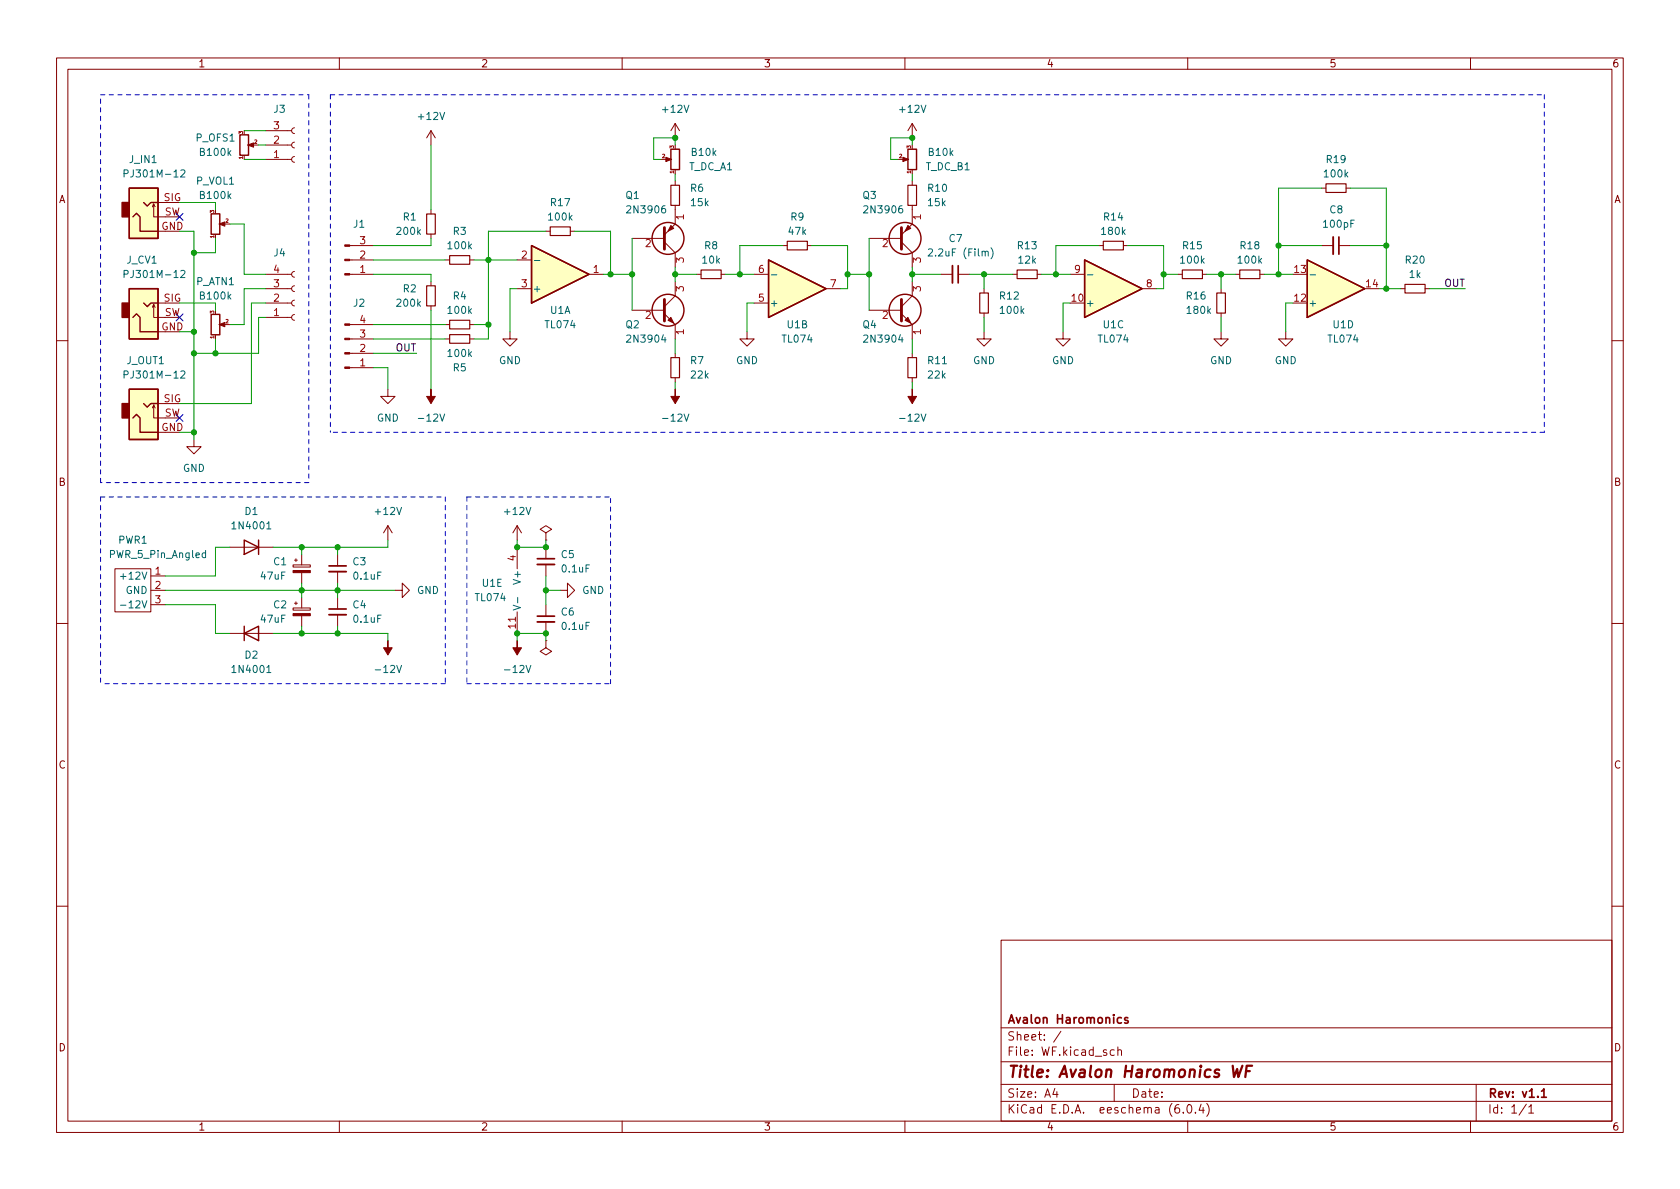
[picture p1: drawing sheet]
<svg xmlns="http://www.w3.org/2000/svg" width="297mm" height="210mm" viewBox="0 0 297 210" stroke-linecap="round" stroke-linejoin="round" font-family="sans-serif">
<g fill="none" stroke="#840000" stroke-width=".18">
<path d="M10 10.2h277v190.1h-277zM12 12.2h273v186.1h-273zM60 10.2v2M110 10.2v2M160 10.2v2M210 10.2v2M260 10.2v2M26.9 36.6l.3-.5v2.2h2M27.2 36.1l.2 .5M27.9 35.8h1.3M47 23.1h4.6M47 25.6h4.6"/>
<path d="M47 28.2h4.6M52.1 22.6l-.4 .1-.1 .4 .1 .4 .4 .1M52.1 25.1l-.4 .2-.1 .3 .1 .4 .4 .2M52.1 27.7l-.4 .1-.1 .4 .1 .3 .4 .2M76.2 23.1l-.8 1.3M76.2 23.1v2.5M76.2 37.1v.7M76.2 23.1l.8 1.3M119.4 36.3v3.3l-1.9 1.9M119.4 21.8l-.8 1.3M119.4 21.8v2.6M119.4 32v.8"/>
<path d="M119.4 21.8l.7 1.3M161.3 36.3v3.3l-1.9 1.9M161.3 21.8l-.8 1.3M161.3 21.8v2.6M161.3 32v.8M161.3 21.8l.8 1.3M233.7 33.3h.7M238 33.3h.8M26.9 54.4l.3-.6v2.3h2M27.2 53.8l.2 .6M27.9 40.9h1.3M27.9 58.7h1.3"/>
<path d="M27.9 53.6h1.3M47 48.5h4.6M47 51h4.6M47 56.1h4.6M47 53.6h4.6M52.1 48l-.4 .1-.1 .4 .1 .4 .4 .1M52.1 50.5l-.4 .2-.1 .3 .1 .4 .4 .2M52.1 53.1l-.4 .1-.1 .4 .1 .3 .4 .2M52.1 55.6l-.4 .2-.1 .3 .1 .4 .4 .1M61.8 46h4.2M61.8 43.4h4.2M61.8 48.5h4.2"/>
<path d="M61.8 57.4h4.2M61.8 59.9h4.2M76.2 41.4v.8M76.2 49.8v.7M76.2 54.1v.8M78.7 46h.8M78.7 57.4h.8M78.7 59.9h.8M83.1 46h.7M83.1 57.4h.7M83.1 59.9h.7M90.2 58.7v1.2h1.2l-1.2 1.3-1.3-1.3h1.3"/>
<path d="M91.4 46h2.6M91.4 51h2.6M96.5 40.9h.8M100.8 40.9h.8M104.1 48.5h2.6M111.8 42.2h5.7M111.8 54.9h5.7M117.5 55.5l1.9 1.9v2.5M117.5 42.8l1.9 1.9v2.5M119.4 49.8v2.5l-1.9 1.9M123.2 48.5h.8M127.5 48.5h.8"/>
<path d="M132.1 58.7v1.2h1.2l-1.2 1.3-1.3-1.3h1.3M133.3 48.5h2.6M133.3 53.6h2.6M138.4 43.4h.8M142.7 43.4h.8M146 51h2.6M153.7 42.2h5.7M153.7 54.9h5.7M159.4 55.5l1.9 1.9v2.5M159.4 42.8l1.9 1.9v2.5M161.3 49.8v2.5l-1.9 1.9M166.4 48.5h2"/>
<path d="M169.4 48.5h2M174 58.7v1.2h1.3l-1.3 1.3-1.3-1.3h1.3M174 51v.8M174 55.4v.7M179.1 48.5h.7M183.4 48.5h.7M188 58.7v1.2h1.2l-1.2 1.3-1.3-1.3h1.3M189.2 48.5h2.6M194.3 43.4h.8M198.6 43.4h.8M201.9 51h2.6M208.3 48.5h.7"/>
<path d="M212.6 48.5h.8M215.9 58.7v1.2h1.3l-1.3 1.3-1.3-1.3h1.3M215.9 51v.8M215.9 55.4v.7M218.4 48.5h.8M222.8 48.5h.7M227.3 58.7v1.2h1.3l-1.3 1.3-1.2-1.3h1.2M233.7 43.4h2M236.7 43.4h2.1M247.6 51h.8M252 51h.7M10 60.2h2"/>
<path d="M26.9 72.1l.3-.5v2.3h2M27.2 71.6l.2 .5M27.9 76.4h1.3M27.9 71.4h1.3M34.3 77.7v1.3h1.3l-1.3 1.3-1.3-1.3h1.3M61.8 62.5h4.2M61.8 65h4.2M68.6 68.8v1.3h1.2l-1.2 1.3-1.3-1.3h1.3M119.4 62.5v.7M119.4 66.8v.8M161.3 62.5v.7M161.3 66.8v.8"/>
<path d="M285 60.2h2M40.6 96.8h7.7M51.8 99.9h3.1v.4h-3.1zM52.1 99.1h.5M52.3 98.8v.5M53.3 98v1.9M59.7 98v2.1M68.6 93l-.8 1.2M68.6 93v2.5M68.6 93l.7 1.2M91.4 93l-.7 1.2M91.4 93v2.5"/>
<path d="M91.4 96.8v3.8M91.4 93l.8 1.2M96.5 94.2l1-.6-1-.6-1 .6 1 .6v1.3M96.5 95.5h.1M96.5 96.8v2M96.5 99.8v2M10 110.2h2M20.3 100.6h6.4v7.6h-6.4zM26.7 101.8h2.5M26.7 104.4h2.5M26.7 106.9h2.5M40.6 112h7.7"/>
<path d="M51.8 107.5h3.1v.4h-3.1zM52.1 106.7h.5M52.3 106.4v.5M53.3 101.3v1.8M53.3 105.7v1.8M53.3 108.9v1.8M59.7 101.1v2M59.7 105.7v2M59.7 108.7v2M69.8 104.4h1.3v-1.3l1.3 1.3-1.3 1.3v-1.3M91.4 108.2v3.8M96.5 113.3v1.2l1 .7-1 .6-1-.6 1-.7"/>
<path d="M96.5 113.3h.1M96.5 106.9v2.1M96.5 110v2M99.1 104.4h1.2v-1.3l1.3 1.3-1.3 1.3v-1.3M285 110.2h2M10 160.2h2M177 166.3h108v32h-108zM285 160.2h2M60 198.3v2M110 198.3v2M160 198.3v2M177 194.8h108"/>
<path d="M177 191.8h108M177 187.8h108M177 181.8h108M186.5 192.5l-.4 1h1M186.9 193v1M187.6 182.4l-1.3 1.9M197 191.8v3M197 185.7l-.4-.1-.3 .3v.4l.1 .3h.6M197.6 185.8l.3-.2 .3 .1 .1 .9M197.6 185.1v1.5M208.4 195.3a.59 .59 0 0 0-.7 .7v.5l.2 .3h.4l.2-.1 .1-.5-.2-.2-.4-.1-.3 .3M209.2 196.7v.1"/>
<path d="M210 198.3v2M210.1 195.4l.1-.1a.81 .81 0 0 1 .6 .7 .81 .81 0 0 1-.3 .8h-.1a.81 .81 0 0 1-.6-.6 .81 .81 0 0 1 .3-.8zM211.4 196.7v.1M212.4 195.3l-.4 1h.9M212.7 195.8v1M213.4 195.1a1.72 1.72 0 0 1 0 2.3M260 198.3v2M261 191.8v6.5M269.9 195.3l-1.3 1.9M270.3 195.8l.4-.5v1.5M270.3 196.8h.9"/>
</g>
<path d="M169.4 47v3M236.7 41.9v3.1M95 98.8h3M58.2 107.7h3M58.2 100.1h3M95 109h3M199.4 180l-.3-.1-.3 .2 .1 .3 .5 .1v.4h-.6M272.6 193l.4-.5v1.5M272.6 194h.8" fill="none" stroke="#840000" stroke-width=".3"/>
<path d="M218 188.5l.2 2 .5-1.5 .2 1.5 .8-2M220.3 189.4h.7M221.4 188.5h-1l-.2 2" fill="none" stroke="#840000" stroke-width=".4"/>
<g fill="#840000" stroke="#840000" stroke-width=".18">
<path d="M161.3 68.8v1.3h.8l-.8 1.3-.8-1.3h.8z"/>
<path d="M61 43.3h.8v.3h-.8z"/>
<path d="M61 45.8h.8v.3h-.8z"/>
<path d="M61 48.4h.8v.2h-.8z"/>
<path d="M119.4 68.8v1.3h.7l-.7 1.3-.8-1.3h.8z"/>
<path d="M43.8 25.6l1-.3v.7l-1-.4h.3z"/>
<path d="M117.7 27.8l1 .4h-.2h.2l-1 .4z"/>
<path d="M159.6 27.8l1.1 .4h-.3h.3l-1.1 .4z"/>
<path d="M91.4 113.3v1.2h.8l-.8 1.3-.7-1.3h.7z"/>
<path d="M68.6 113.3v1.2h.7l-.7 1.3-.8-1.3h.8z"/>
<path d="M38.7 39.6l1.1-.4v.8l-1.1-.4h.3z"/>
<path d="M118.6 39.9l.5 .5-1 .5z"/>
<path d="M61 57.3h.8v.2h-.8z"/>
<path d="M61 59.8h.8v.3h-.8z"/>
<path d="M61 62.4h.8v.2h-.8z"/>
<path d="M61 64.9h.8v.2h-.8z"/>
<path d="M76.2 68.8v1.3h.8l-.8 1.3-.8-1.3h.8z"/>
<path d="M38.7 57.4l1.1-.4v.8l-1.1-.4h.3z"/>
<path d="M118.1 56.6l.5-.5 .5 1z"/>
<path d="M51.8 100.9h3.1v.4h-3.1z"/>
<path d="M51.8 108.5h3.1v.4h-3.1z"/>
<path d="M160.5 39.9l.5 .5-1 .5z"/>
<path d="M160 56.6l.5-.5 .5 1z"/>
</g>
<g fill="none" stroke="#840000" stroke-width=".2">
<path d="M75.4 37.8h1.6v3.6h-1.6zM118.6 32.8h1.5v3.5h-1.5zM160.5 32.8h1.6v3.5h-1.6zM234.4 32.5h3.6v1.5h-3.6zM75.4 50.5h1.6v3.6h-1.6zM79.5 45.2h3.6v1.5h-3.6zM79.5 56.6h3.6v1.6h-3.6zM79.5 59.2h3.6v1.5h-3.6zM97.3 40.1h3.5v1.6h-3.5zM124 47.7h3.5v1.6h-3.5zM139.2 42.7h3.5v1.5h-3.5zM173.2 51.8h1.6v3.6h-1.6z"/>
<path d="M179.8 47.7h3.6v1.6h-3.6zM195.1 42.7h3.5v1.5h-3.5zM209 47.7h3.6v1.6h-3.6zM215.1 51.8h1.6v3.6h-1.6zM219.2 47.7h3.6v1.6h-3.6zM248.4 50.3h3.6v1.5h-3.6zM118.6 63.2h1.5v3.6h-1.5zM160.5 63.2h1.6v3.6h-1.6z"/>
</g>
<g fill="none" stroke="#840000" stroke-width=".25">
<path d="M22.9 33.3h5v8.9h-5zM23.5 38.3l.6-.6 .7 .6v2.6h3.1M25.4 35.8l.6 .6 .7-.6h1.2M37.3 37.8h1.6v3.6h-1.6zM42.4 23.8h1.5v3.7h-1.5zM118.6 26.4h1.5v3.6h-1.5zM160.5 26.4h1.6v3.6h-1.6zM22.9 51h5v8.9h-5zM23.5 56.1l.6-.6 .7 .6v2.6h3.1M25.4 53.6l.6 .6 .7-.6h1.2M37.3 55.6h1.6v3.6h-1.6zM94 43.4l10.1 5.1-10.1 5.1z"/>
<path d="M135.9 46l10.1 5-10.1 5.1zM191.8 46l10.1 5-10.1 5.1zM231.1 46l10.2 5-10.2 5.1zM22.9 68.8h5v8.9h-5zM23.5 73.9l.6-.6 .7 .6v2.5h3.1M25.4 71.4l.6 .6 .7-.6h1.2M43.2 95.5l2.5 1.3-2.5 1.2zM45.7 95.5v2.5M43.2 112l2.5-1.3v2.6zM43.2 110.7v2.6"/>
<circle cx="118.1" cy="54.9" r="2.82"/>
<circle cx="118.1" cy="42.2" r="2.82"/>
<circle cx="160" cy="54.9" r="2.82"/>
<circle cx="160" cy="42.2" r="2.82"/>
</g>
<g fill="none" stroke="#006464" stroke-width=".18">
<path d="M21.9 30.7l.6-.1 .2-.1-.1-.3-.7-.2v1.3M32 30.2l.5-.2 .2 .4-.8 .9h.8M21.9 48.5l.6-.1 .2-.2-.1-.3-.7-.1v1.3M32 47.9l.5-.1 .2 .4-.8 .9h.8M94.5 46.1h1M136.4 48.6h1M164.2 44.1l.4-.1 .3 .4-.8 .9h.8M175.2 43.8a1.46 1.46 0 0 1 0 2M192.3 48.6h.9M231.6 48.6h1M21.9 66.3l.6-.1 .2-.2-.1-.3-.7-.1v1.3M32 65.7l.5-.1 .2 .4-.8 .9h.8"/>
<path d="M36.3 97.8h-.3l-.3 .2 .2 .6h.4M36.3 97.3v1.3M47.2 93.5h.7M21.3 101.9h1M21.3 107h1M47.2 118.9h.7M90.7 107l1.3 .5-1.3 .4M91.5 105.6v1"/>
</g>
<path d="M168.4 47v3M235.7 41.9v3.1M95 99.8h3M58.2 108.7h3M58.2 101.1h3M95 110h3" fill="none" stroke="#840000" stroke-width=".33"/>
<g fill="#ffffc2" stroke="#ffffc2" stroke-width=".18">
<path d="M94 43.4l10.1 5.1-10.1 5.1z"/>
<path d="M22.9 68.8h5v8.9h-5z"/>
<path d="M22.9 33.3h5v8.9h-5z"/>
<path d="M22.9 51h5v8.9h-5z"/>
<path d="M231.1 46l10.2 5-10.2 5.1z"/>
<path d="M191.8 46l10.1 5-10.1 5.1z"/>
<path d="M135.9 46l10.1 5-10.1 5.1z"/>
</g>
<g fill="#840000" stroke="#840000" stroke-width=".25">
<path d="M21.6 71.4h1.3v2.5h-1.3z"/>
<path d="M21.6 35.8h1.3v2.5h-1.3z"/>
<path d="M21.6 53.6h1.3v2.5h-1.3z"/>
</g>
<path d="M117.5 40.3v3.8M117.5 53v3.8M159.4 40.3v3.8M159.4 53v3.8" fill="none" stroke="#840000" stroke-width=".51"/>
<g fill="none" stroke="#0000c2" stroke-width=".18" stroke-dasharray=".8 .8">
<path d="M17.8 16.8h36.8M54.6 16.8v68.5M58.4 16.8v59.6M58.4 16.8h214.6M273 16.8v59.6M273 76.4h-214.6M17.8 85.3v-68.5M17.8 87.9v33M17.8 87.9h60.9M54.6 85.3h-36.8M78.7 87.9v33M82.5 87.9h25.4"/>
<path d="M82.5 87.9v33M78.7 120.9h-60.9M82.5 120.9h25.4M107.9 120.9v-33"/>
</g>
<g fill="none" stroke="#009600" stroke-width=".18">
<path d="M31.7 35.8h6.4v1.3M40.6 39.6h2.6v8.9h3.8M43.2 28.2h3.8M43.2 23.1h3.8M45.7 25.6h1.3M76.2 25.6v11.5M119.4 25.6v-1.2h-3.8v3.8h1.2M119.4 30.7v1.3M161.3 25.6v-1.2h-3.8v3.8h1.2M161.3 30.7v1.3M233.7 33.3h-7.6v15.2M238.8 33.3h6.3v17.7"/>
<path d="M31.7 40.9h2.6v36.8M31.7 53.6h6.4v1.3M31.7 58.7h2.6M38.1 42.2v2.5h-3.8M38.1 59.9v2.6M47 51h-3.8v6.4h-2.6M47 53.6h-2.6v17.8h-12.7M47 56.1h-1.3v6.4h-11.4M66 57.4h12.7M66 48.5h10.2v1.3M66 46h12.7M66 59.9h12.7"/>
<path d="M76.2 42.2v1.2h-10.2M76.2 54.9v13.9M83.8 57.4h2.6M83.8 46h7.6M91.4 51h-1.2v7.7M96.5 40.9h-10.1v19h-2.6M101.6 40.9h6.3v7.6M106.7 48.5h5.1M111.8 42.2v12.7M119.4 48.5h3.8M119.4 47.2v2.6M119.4 59.9v2.6"/>
<path d="M128.3 48.5h5M133.3 53.6h-1.2v5.1M138.4 43.4h-7.6v5.1M143.5 43.4h6.4v7.6h-1.3M149.9 48.5h3.8M153.7 42.2v12.7M161.3 48.5h5.1M161.3 47.2v2.6M161.3 59.9v2.6M171.4 48.5h7.7M174 48.5v2.5M174 56.1v2.6"/>
<path d="M184.1 48.5h5.1M189.2 53.6h-1.2v5.1M194.3 43.4h-7.6v5.1M199.4 43.4h6.3v7.6h-1.2M205.7 48.5h2.6M213.4 48.5h5M215.9 48.5v2.5M215.9 56.1v2.6M223.5 48.5h5.1M226.1 43.4h7.6M228.6 53.6h-1.3v5.1M238.8 43.4h6.3"/>
<path d="M243.8 51h3.8M252.7 51h6.4M31.7 76.4h2.6M66 62.5h7.7M66 65h2.6v3.8M119.4 67.6v1.2M161.3 67.6v1.2M40.6 96.8h-2.5v5h-8.9M53.3 96.8v1.2M59.7 96.8v1.2M68.6 95.5v1.3h-20.3M91.4 95.5v1.3h5.1v-1.3"/>
<path d="M29.2 106.9h8.9v5.1h2.5M29.2 104.4h40.6M48.3 112h20.3v1.3M53.3 103.1v2.6M53.3 110.7v1.3M59.7 103.1v2.6M59.7 110.7v1.3M91.4 113.3v-1.3h5.1v1.3M96.5 104.4h2.6M96.5 101.8v5.1"/>
</g>
<path d="M31.1 37.7l1.3 1.3M32.4 37.7l-1.3 1.3M31.1 55.5l1.3 1.2M32.4 55.5l-1.3 1.2M31.1 73.3l1.3 1.2M32.4 73.3l-1.3 1.2" fill="none" stroke="#000084" stroke-width=".18"/>
<g fill="#009600" stroke="#009600" stroke-width=".18">
<circle cx="91.4" cy="112" r=".46"/>
<circle cx="91.4" cy="96.8" r=".46"/>
<circle cx="59.7" cy="104.4" r=".46"/>
<circle cx="96.5" cy="104.4" r=".46"/>
<circle cx="96.5" cy="112" r=".46"/>
<circle cx="34.3" cy="44.7" r=".46"/>
<circle cx="86.4" cy="46" r=".46"/>
<circle cx="86.4" cy="57.4" r=".46"/>
<circle cx="34.3" cy="62.5" r=".46"/>
<circle cx="34.3" cy="76.4" r=".46"/>
<circle cx="34.3" cy="58.7" r=".46"/>
<circle cx="38.1" cy="62.5" r=".46"/>
<circle cx="53.3" cy="104.4" r=".46"/>
<circle cx="59.7" cy="96.8" r=".46"/>
<circle cx="53.3" cy="112" r=".46"/>
<circle cx="59.7" cy="112" r=".46"/>
<circle cx="53.3" cy="96.8" r=".46"/>
<circle cx="107.9" cy="48.5" r=".46"/>
<circle cx="111.8" cy="48.5" r=".46"/>
<circle cx="96.5" cy="96.8" r=".46"/>
<circle cx="119.4" cy="48.5" r=".46"/>
<circle cx="130.8" cy="48.5" r=".46"/>
<circle cx="119.4" cy="24.4" r=".46"/>
<circle cx="245.1" cy="51" r=".46"/>
<circle cx="245.1" cy="43.4" r=".46"/>
<circle cx="153.7" cy="48.5" r=".46"/>
<circle cx="174" cy="48.5" r=".46"/>
<circle cx="161.3" cy="24.4" r=".46"/>
<circle cx="161.3" cy="48.5" r=".46"/>
<circle cx="149.9" cy="48.5" r=".46"/>
<circle cx="205.7" cy="48.5" r=".46"/>
<circle cx="186.7" cy="48.5" r=".46"/>
<circle cx="226.1" cy="43.4" r=".46"/>
<circle cx="215.9" cy="48.5" r=".46"/>
<circle cx="226.1" cy="48.5" r=".46"/>
</g>
<text font-size="2.8" fill="#840000" x="178" y="190.6">Title: Avalon Haromonics WF</text>
<g font-size="2.1" fill="#840000">
<text x="178" y="184">Sheet: /</text>
<text x="178" y="181">Avalon Haromonics</text>
<text x="178" y="186.7">File: WF.kicad_sch</text>
<text x="178" y="196.9">KiCad E.D.A. eeschema (6.0.4)</text>
<text x="178" y="194.1">Size: A4</text>
<text x="200" y="194.1">Date:</text>
<text x="263" y="194.1">Rev: v1.1</text>
<text x="263" y="196.9">Id: 1/1</text>
</g>
<g font-size="1.8" fill="#840000">
<text x="35" y="11.9">1</text>
<text x="85" y="11.9">2</text>
<text x="135" y="11.9">3</text>
<text x="185" y="11.9">4</text>
<text x="235" y="11.9">5</text>
<text x="285" y="11.9">6</text>
<text x="10.3" y="35.9">A</text>
<text x="285.3" y="35.9">A</text>
<text x="10.3" y="85.9">B</text>
<text x="285.3" y="85.9">B</text>
<text x="10.3" y="135.9">C</text>
<text x="285.3" y="135.9">C</text>
<text x="10.3" y="185.9">D</text>
<text x="285.3" y="185.9">D</text>
<text x="35" y="199.9">1</text>
<text x="85" y="199.9">2</text>
<text x="135" y="199.9">3</text>
<text x="185" y="199.9">4</text>
<text x="235" y="199.9">5</text>
<text x="285" y="199.9">6</text>
</g>
<g font-size="1.8" fill="#a90000">
<text x="48.4" y="22.9">3</text>
<text x="48.4" y="27.9">1</text>
<text x="48.4" y="25.4">2</text>
<text x="29" y="35.6">SIG</text>
<text x="28.5" y="40.6">GND</text>
<text x="29.1" y="38.1">SW</text>
<text x="120.9" y="38.8" transform="rotate(-90 120.9 38.8)">1</text>
<text x="162.8" y="38.8" transform="rotate(-90 162.8 38.8)">1</text>
<text x="63.6" y="45.7">2</text>
<text x="63.6" y="43.2">3</text>
<text x="92.2" y="45.7">2</text>
<text x="114.1" y="43.7">2</text>
<text x="120.9" y="46.5" transform="rotate(-90 120.9 46.5)">3</text>
<text x="156" y="43.7">2</text>
<text x="162.8" y="46.5" transform="rotate(-90 162.8 46.5)">3</text>
<text x="29" y="53.3">SIG</text>
<text x="48.4" y="53.3">2</text>
<text x="48.4" y="50.8">3</text>
<text x="48.4" y="48.3">4</text>
<text x="63.6" y="48.3">1</text>
<text x="92.2" y="50.8">3</text>
<text x="104.9" y="48.3">1</text>
<text x="120.9" y="51.5" transform="rotate(-90 120.9 51.5)">3</text>
<text x="134.1" y="53.3">5</text>
<text x="134.1" y="48.3">6</text>
<text x="146.8" y="50.8">7</text>
<text x="162.8" y="51.5" transform="rotate(-90 162.8 51.5)">3</text>
<text x="189.5" y="53.3">10</text>
<text x="190" y="48.3">9</text>
<text x="202.7" y="50.8">8</text>
<text x="228.9" y="53.3">12</text>
<text x="228.9" y="48.3">13</text>
<text x="241.6" y="50.8">14</text>
<text x="28.5" y="58.4">GND</text>
<text x="29.1" y="55.9">SW</text>
<text x="48.4" y="55.9">1</text>
<text x="63.6" y="59.7">3</text>
<text x="63.6" y="57.1">4</text>
<text x="114.1" y="56.4">2</text>
<text x="120.9" y="59.2" transform="rotate(-90 120.9 59.2)">1</text>
<text x="156" y="56.4">2</text>
<text x="162.8" y="59.2" transform="rotate(-90 162.8 59.2)">1</text>
<text x="63.6" y="64.8">1</text>
<text x="63.6" y="62.2">2</text>
<text x="29" y="71.1">SIG</text>
<text x="28.5" y="76.2">GND</text>
<text x="29.1" y="73.7">SW</text>
<text x="27.4" y="101.6">1</text>
<text x="91.2" y="99.2" transform="rotate(-90 91.2 99.2)">4</text>
<text x="27.4" y="104.1">2</text>
<text x="27.4" y="106.7">3</text>
<text x="91.2" y="111.1" transform="rotate(-90 91.2 111.1)">11</text>
</g>
<g font-size="1.8" fill="#006464">
<text x="48.4" y="19.9">J3</text>
<text x="74.1" y="21.2">+12V</text>
<text x="117.3" y="19.9">+12V</text>
<text x="159.2" y="19.9">+12V</text>
<text x="23" y="28.8">J_IN1</text>
<text x="34.7" y="25">P_OFS1</text>
<text x="35.5" y="27.6">B100k</text>
<text x="122.3" y="27.6">B10k</text>
<text x="164.3" y="27.6">B10k</text>
<text x="234.6" y="28.8">R19</text>
<text x="22.7" y="31.4">PJ301M-12</text>
<text x="34.7" y="32.6">P_VOL1</text>
<text x="35.5" y="35.2">B100k</text>
<text x="110.7" y="35.2">Q1</text>
<text x="121.8" y="30.1">T_DC_A1</text>
<text x="122.1" y="33.9">R6</text>
<text x="152.6" y="35.2">Q3</text>
<text x="163.7" y="30.1">T_DC_B1</text>
<text x="164.1" y="33.9">R10</text>
<text x="234.3" y="31.4">100k</text>
<text x="62.5" y="40.3">J1</text>
<text x="70.3" y="41.5">200k</text>
<text x="71.3" y="39">R1</text>
<text x="80.1" y="41.5">R3</text>
<text x="97.1" y="39">100k</text>
<text x="97.4" y="36.4">R17</text>
<text x="111.2" y="37.7">2N3906</text>
<text x="122.2" y="36.4">15k</text>
<text x="139.5" y="41.5">47k</text>
<text x="139.8" y="39">R9</text>
<text x="153.1" y="37.7">2N3906</text>
<text x="164.2" y="36.4">15k</text>
<text x="194.9" y="41.5">180k</text>
<text x="195.2" y="39">R14</text>
<text x="234.1" y="40.3">100pF</text>
<text x="235.1" y="37.7">C8</text>
<text x="22.4" y="46.6">J_CV1</text>
<text x="48.4" y="45.3">J4</text>
<text x="79.3" y="44.1">100k</text>
<text x="124.3" y="46.6">10k</text>
<text x="124.6" y="44.1">R8</text>
<text x="164.9" y="45.3">2.2uF (Film)</text>
<text x="167.8" y="42.8">C7</text>
<text x="180" y="44.1">R13</text>
<text x="180.1" y="46.6">12k</text>
<text x="208.9" y="46.6">100k</text>
<text x="209.2" y="44.1">R15</text>
<text x="219" y="46.6">100k</text>
<text x="219.4" y="44.1">R18</text>
<text x="248.6" y="46.6">R20</text>
<text x="22.7" y="49.1">PJ301M-12</text>
<text x="34.7" y="50.4">P_ATN1</text>
<text x="35.5" y="53">B100k</text>
<text x="71.3" y="51.7">R2</text>
<text x="80.1" y="53">R4</text>
<text x="94.1" y="51.7">+</text>
<text x="176.8" y="53">R12</text>
<text x="209.9" y="53">R16</text>
<text x="249.2" y="49.1">1k</text>
<text x="62.5" y="54.2">J2</text>
<text x="70.3" y="54.2">200k</text>
<text x="79.3" y="55.5">100k</text>
<text x="96.5" y="58">TL074</text>
<text x="97.3" y="55.5">U1A</text>
<text x="110.7" y="58">Q2</text>
<text x="136" y="54.2">+</text>
<text x="139.2" y="58">U1B</text>
<text x="152.6" y="58">Q4</text>
<text x="177" y="55.5">100k</text>
<text x="191.9" y="54.2">+</text>
<text x="195.1" y="58">U1C</text>
<text x="210" y="55.5">180k</text>
<text x="231.3" y="54.2">+</text>
<text x="235.7" y="58">U1D</text>
<text x="22.4" y="64.4">J_OUT1</text>
<text x="79.3" y="63.1">100k</text>
<text x="80.1" y="65.7">R5</text>
<text x="88.2" y="64.4">GND</text>
<text x="111.2" y="60.6">2N3904</text>
<text x="122.1" y="64.4">R7</text>
<text x="130.1" y="64.4">GND</text>
<text x="138.4" y="60.6">TL074</text>
<text x="153.1" y="60.6">2N3904</text>
<text x="164.1" y="64.4">R11</text>
<text x="172" y="64.4">GND</text>
<text x="186" y="64.4">GND</text>
<text x="194.3" y="60.6">TL074</text>
<text x="213.9" y="64.4">GND</text>
<text x="225.4" y="64.4">GND</text>
<text x="234.9" y="60.6">TL074</text>
<text x="22.7" y="66.9">PJ301M-12</text>
<text x="122.2" y="66.9">22k</text>
<text x="164.2" y="66.9">22k</text>
<text x="66.6" y="74.5">GND</text>
<text x="74.3" y="74.5">-12V</text>
<text x="117.5" y="74.5">-12V</text>
<text x="159.4" y="74.5">-12V</text>
<text x="32.3" y="83.4">GND</text>
<text x="41.4" y="93.6">1N4001</text>
<text x="43.3" y="91.1">D1</text>
<text x="66.5" y="91.1">+12V</text>
<text x="89.4" y="91.1">+12V</text>
<text x="19.5" y="98.7">PWR_5_Pin_Angled</text>
<text x="20.9" y="96.1">PWR1</text>
<text x="48.4" y="99.9">C1</text>
<text x="62.4" y="99.9">C3</text>
<text x="99.2" y="98.7">C5</text>
<text x="99.5" y="101.2">0.1uF</text>
<text x="22" y="102.5">+12V</text>
<text x="22.2" y="105">GND</text>
<text x="22.4" y="107.6">-12V</text>
<text x="46.2" y="102.5">47uF</text>
<text x="48.4" y="107.6">C2</text>
<text x="62.4" y="107.6">C4</text>
<text x="62.6" y="102.5">0.1uF</text>
<text x="73.7" y="105">GND</text>
<text x="84.2" y="106.3">TL074</text>
<text x="85.3" y="103.8">U1E</text>
<text x="92.1" y="102.9" transform="rotate(-90 92.1 102.9)">V+</text>
<text x="102.9" y="105">GND</text>
<text x="46.2" y="110.1">47uF</text>
<text x="62.6" y="110.1">0.1uF</text>
<text x="99.2" y="108.8">C6</text>
<text x="99.5" y="111.4">0.1uF</text>
<text x="41.4" y="119">1N4001</text>
<text x="43.3" y="116.5">D2</text>
<text x="66.7" y="119">-12V</text>
<text x="89.6" y="119">-12V</text>
</g>
<g font-size="1.8" fill="#0f0f0f">
<text x="255.3" y="50.7">OUT</text>
<text x="69.9" y="62.1">OUT</text>
</g>
<g font-size=".9" fill="#a90000">
<text x="42.9" y="23.7" transform="rotate(-90 42.9 23.7)">3</text>
<text x="42.9" y="28.1" transform="rotate(-90 42.9 28.1)">1</text>
<text x="45" y="25.4">2</text>
<text x="117.1" y="27.9">2</text>
<text x="119.1" y="26.2" transform="rotate(-90 119.1 26.2)">3</text>
<text x="159" y="27.9">2</text>
<text x="161" y="26.2" transform="rotate(-90 161 26.2)">3</text>
<text x="119.1" y="30.7" transform="rotate(-90 119.1 30.7)">1</text>
<text x="161" y="30.7" transform="rotate(-90 161 30.7)">1</text>
<text x="37.8" y="37.6" transform="rotate(-90 37.8 37.6)">3</text>
<text x="39.9" y="39.4">2</text>
<text x="37.8" y="42.1" transform="rotate(-90 37.8 42.1)">1</text>
<text x="37.8" y="59.9" transform="rotate(-90 37.8 59.9)">1</text>
<text x="37.8" y="55.4" transform="rotate(-90 37.8 55.4)">3</text>
<text x="39.9" y="57.1">2</text>
</g>
</svg>
